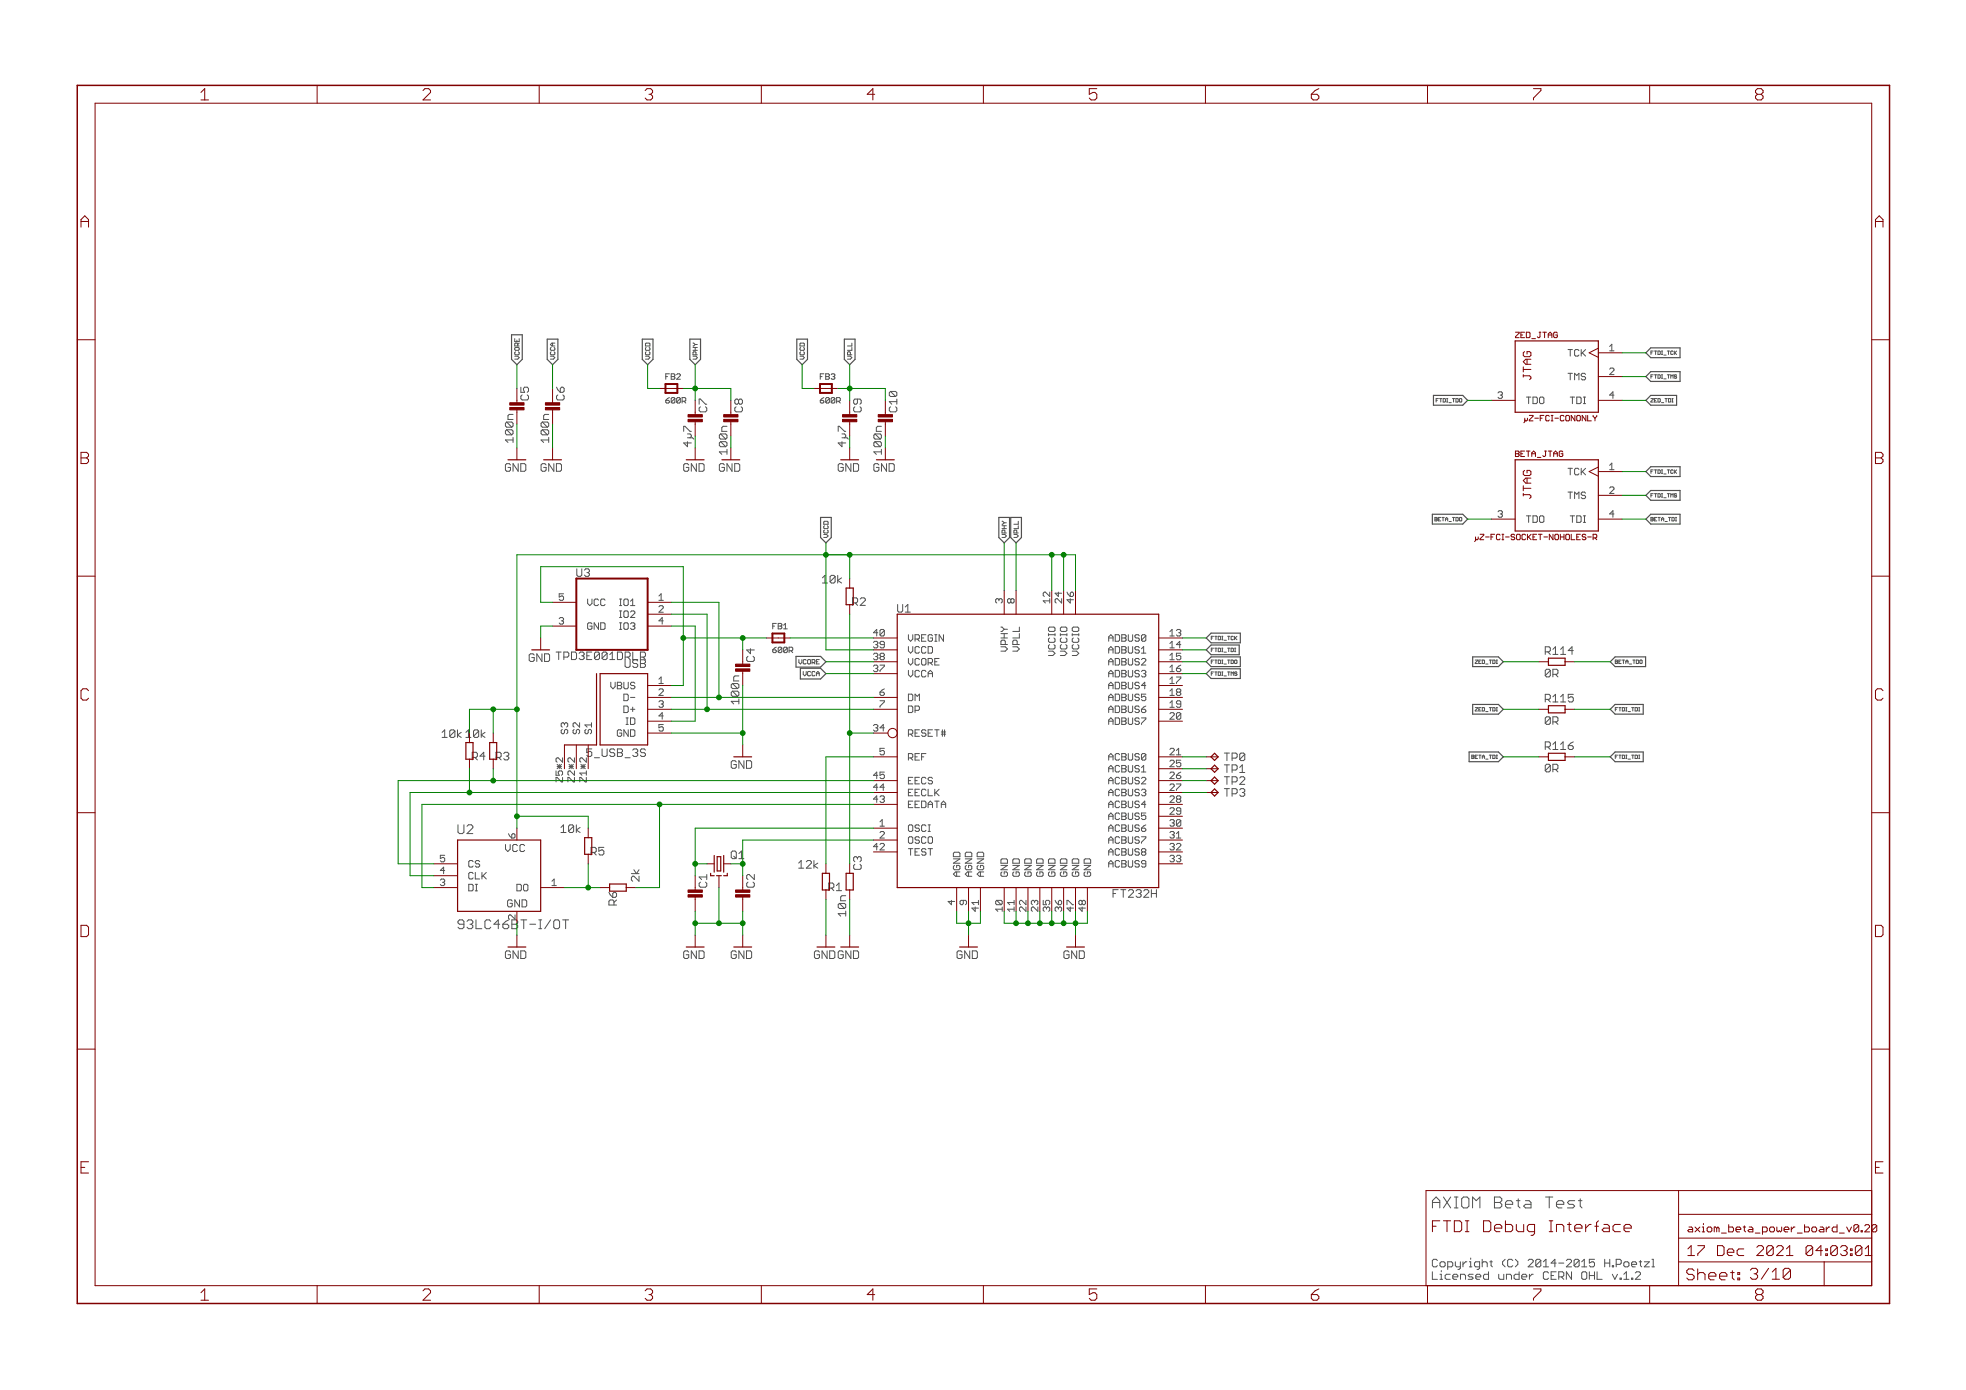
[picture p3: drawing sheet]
<svg xmlns="http://www.w3.org/2000/svg" width="420mm" height="297mm" viewBox="0 0 420 297" stroke-linecap="round" stroke-linejoin="round" font-family="sans-serif">
<g fill="none" stroke="#505050" stroke-width=".21">
<path d="M120.2 196.6h1.3M120.9 196.6v1.9M337.3 256.6h.8M337.7 256.2v1.5l.4 .4M347 272.3l.6-.5v1.6M347 273.4h1.1M348.7 270.5l.3 .2h.5M348.7 269.9l.3-.3h.5l.3 .3v.3h-1.1M348.7 273.1h.3v.3h-.3zM349.5 272l.3-.2h.5l.3 .2v.3l-1.1 1.1h1.1M350.3 269.6h.6M350.6 269.4v1.1l.3 .2"/>
<path d="M351.4 269.6h1.1l-1.1 1.1h1.1M353 270.7h.6M353 269.1h.3v1.6"/>
</g>
<g fill="none" stroke="#505050" stroke-width=".25">
<path d="M109.3 71.5h2.3v5.3l-1.1 1.1-1.2-1.1zM116.9 72.5h2.3v4.3l-1.1 1.1-1.2-1.1zM137.3 72.5h2.3v4.3l-1.2 1.1-1.1-1.1zM147.4 72.5h2.3v4.3l-1.1 1.1-1.2-1.1zM170.3 72.5h2.3v4.3l-1.2 1.1-1.1-1.1zM180.4 72.5h2.3v4.3l-1.1 1.1-1.2-1.1zM352.8 74.3h6.3v2.1h-6.3l-1.1-1zM352.8 79.4h6.3v2.1h-6.3l-1.1-1zM306.3 84.5h6.3l1 1.1-1 1h-6.3zM352.8 84.5h5.5v2.1h-5.5l-1.1-1zM175.4 110.6h2.3v4.3l-1.2 1.1-1.1-1.1zM213.5 110.6h2.3v4.3l-1.2 1.1-1.1-1.1z"/>
<path d="M216 110.6h2.3v4.3l-1.2 1.1-1.1-1.1zM306.1 109.9h6.5l1 1-1 1.1h-6.5zM351.7 100.8l1.1-1.1h6.3v2.1h-6.3zM351.7 105.9l1.1-1.1h6.3v2.1h-6.3zM351.7 110.9l1.1-1h6.3v2.1h-6.3zM258.8 135.3h6.3v2.1h-6.3l-1-1.1zM258.8 137.8h6v2.1h-6l-1-1zM170.1 140.3h5.3l1.1 1.1-1.1 1.2h-5.3zM171 142.8h4.4l1.1 1.2-1.1 1.1h-4.4zM258.8 140.4h6.3v2.1h-6.3l-1-1.1zM258.8 142.9h6.3v2.1h-6.3l-1-1zM314.7 150.5h5.5l1.1 1.1-1.1 1h-5.5z"/>
<path d="M314.7 140.4h5.5l1.1 1-1.1 1.1h-5.5zM344.1 151.6l1.1-1.1h6v2.1h-6zM345.2 140.4h6.5v2.1h-6.5l-1.1-1.1zM314 160.7h6.2l1.1 1-1.1 1.1h-6.2zM344.1 161.7l1.1-1h6v2.1h-6z"/>
</g>
<g fill="none" stroke="#800000" stroke-width=".21">
<path d="M67.8 18.2v3.9M115.2 18.2v3.9M162.7 18.2v3.9M210.2 18.2v3.9M257.6 18.2v3.9M305.1 18.2v3.9M352.6 18.2v3.9M20.3 22.1h379.7v252.6h-379.7zM16.5 72.6h3.8M341.6 74.4l-2 1 2 1M341.6 75.4h5.1M400 72.6h3.8"/>
<path d="M110.5 95.7v2.6M118.1 95.7v2.6M140.9 83h5.1M148.6 95.7v2.6M156.2 95.7v2.6M174 83h5M181.6 95.7v2.6M189.2 95.7v2.6M318.7 85.6h5.1M325.9 89.4v.7l-.2 .2M325.9 89.7l.2 .2M341.6 80.5h5.1"/>
<path d="M341.6 85.6h5.1M341.6 99.8l-2 1 2 1M315.3 114.7v.8l-.2 .2M315.9 114.7v.4l-.2 .2-.4-.2M316.3 114.2h.8M317.1 114.4l-.8 .7v.2h.8M318.7 110.9h5.1M341.6 100.8h5.1M341.6 105.9h5.1M341.6 110.9h5.1M16.5 123.1h3.8M115.5 136.3v2.6"/>
<path d="M118.1 128.7h5.1M118.1 133.8h5.1M138.4 128.7h5.1M138.4 133.8h5.1M138.4 131.3h5.1M163.8 136.3h5.1M181.6 123.6v2.1M181.6 129.2v2.1M186.7 136.3h5M186.7 138.9h5M214.6 126.2v5.1M217.1 126.2v5.1"/>
<path d="M224.8 126.2v5.1M227.3 126.2v5.1M229.8 126.2v5.1M247.6 136.3h5.1M247.6 138.9h5.1M400 123.1h3.8M100.3 156.7v2M105.4 156.7v2M120.6 159.2v5.1M123.2 159.2v5.1M125.7 159.2v5.1M138.4 149h5.1"/>
<path d="M138.4 151.6h5.1M138.4 146.5h5.1M138.4 154.1h5.1M138.4 156.7h5.1M158.7 159.2v2.5M186.7 149h5M186.7 151.6h5M186.7 141.4h5M186.7 144h5M247.6 149h5.1M247.6 151.6h5.1M247.6 141.4h5.1"/>
<path d="M247.6 144h5.1M247.6 146.5h5.1M247.6 154.1h5.1M328.9 151.6h2M328.9 141.4h2M334.5 151.6h2M334.5 141.4h2M16.5 173.7h3.8M100.3 162.2v2.1M105.4 162.2v2.1M110.5 177v2.5M125.7 177v2"/>
<path d="M186.7 177h5M186.7 179.5h5M186.7 161.7h5M186.7 166.8h5M186.7 169.4h5M186.7 171.9h5M247.6 177h5.1M247.6 179.5h5.1M247.6 161.7h5.1M247.6 164.3h5.1M247.6 166.8h5.1M247.6 169.4h5.1"/>
<path d="M247.6 171.9h5.1M247.6 174.4h5.1M257.8 161.7h2.5M257.8 164.3h2.5M257.8 166.8h2.5M257.8 169.4h2.5M328.9 161.7h2M334.5 161.7h2M400 173.7h3.8M92.7 189.7h5.1M92.7 184.6h5.1M92.7 187.1h5.1"/>
<path d="M110.5 194.8v2.5M110.5 199.8v2.6M115.5 189.7h5.1M125.7 182.6v2M128.2 189.7h2.1M133.8 189.7h2.1M148.6 191.7v3.1M148.6 199.8v2.6M151.1 184.6h1.5M153.6 187.1v2.6M154.7 184.6h1.5M158.7 191.7v3.1"/>
<path d="M158.7 199.8v2.6M176.5 184.6v2M176.5 190.2v2M176.5 199.8v2.6M181.6 184.6v2M181.6 190.2v2M181.6 199.8v2.6M186.7 182.1h5M204.4 189.7v5.1M207 189.7v5.1M207 199.8v2.6M209.5 189.7v5.1"/>
<path d="M214.6 189.7v5.1M217.1 189.7v5.1M219.7 189.7v5.1M222.2 189.7v5.1M224.8 189.7v5.1M227.3 189.7v5.1M229.8 189.7v5.1M229.8 199.8v2.6M232.4 189.7v5.1M247.6 182.1h5.1M247.6 184.6h5.1M16.5 224.2h3.8"/>
<path d="M400 224.2h3.8M358.7 254.4v20.3M358.7 259.5h41.3M400 254.4h-95.2v20.3M67.8 274.7v3.9M115.2 274.7v3.9M162.7 274.7v3.9M210.2 274.7v3.9M257.6 274.7v3.9M305.1 274.7v3.9M345.1 261.7h1.2M345.1 263.2h1.2"/>
<path d="M347.1 262.4h1.5v-.4l-.4-.3h-.7l-.4 .3v.8l.4 .4h.7M352.6 274.7v3.9M358.7 269.7h41.3M358.7 264.6h41.3M389.8 269.7v5M396.9 266.2h.7l.3 .4M397.9 266.6v1.3l-.3 .4h-.7M397.9 266.6l-1.4 1.3M398.6 268.3h1.4M398.6 266.9l.7-.7v2.1M398.8 261.7h.5l.2 .3v.2l-1 1h1M401.1 262v1l-.3 .2h-.5l-.3-.2"/>
<path d="M401.1 262l-.3-.3h-.5l-.3 .3v1M401.1 262l-1.1 1"/>
<circle cx="190.8" cy="156.7" r=".99"/>
</g>
<g fill="none" stroke="#800000" stroke-width=".25">
<path d="M323.8 72.9h17.8v15.2h-17.8zM323.8 98.3h17.8v15.2h-17.8zM181.6 129.2h-.8v-3.5h1.6v3.5M191.7 131.3h55.9v58.4h-55.9zM127.5 144v15.2h-6.9M128.2 144h10.2v15.2h-10.2zM330.9 140.7v1.5h3.6v-1.5M330.9 150.8v1.5h3.6v-1.5M97.8 179.5h17.7v15.3h-17.7zM100.3 162.2h-.7v-3.5h1.5v3.5M105.4 162.2h-.8v-3.5h1.6v3.5M259.6 163.5l.7 .8-.7 .7-.8-.7z"/>
<path d="M259.6 166.1l.7 .7-.7 .8-.8-.8zM259.6 168.6l.7 .8-.7 .7-.8-.7zM259.6 161l.7 .7-.7 .8-.8-.8zM330.9 161v1.5h3.6v-1.5M125.7 182.6h-.8v-3.6h1.6v3.6M130.3 189.7v-.8h3.5v1.5h-3.5M151.9 187.1h.7M152.6 182.8v3.6M153.1 187.1h1.1M153.3 183.1h.7v3h-.7zM154.7 182.8v3.6M155.4 186.6v.5h-.7"/>
<path d="M176.5 190.2h-.8v-3.6h1.6v3.6M180.8 186.6h1.6v3.6h-1.6z"/>
</g>
<g fill="#800000" stroke="#800000" stroke-width=".21">
<path d="M147 191.2h3.1v.5h-3.1z"/>
<path d="M147 190.2h3.1v.5h-3.1z"/>
<path d="M157.2 191.2h3.1v.5h-3.1z"/>
<path d="M157.2 190.2h3.1v.5h-3.1z"/>
<path d="M157.2 142.9h3.1v.5h-3.1z"/>
<path d="M157.2 141.9h3.1v.5h-3.1z"/>
<path d="M116.6 87.1h3v.5h-3z"/>
<path d="M116.6 86.1h3v.5h-3z"/>
<path d="M108.9 87.1h3.1v.5h-3.1z"/>
<path d="M108.9 86.1h3.1v.5h-3.1z"/>
<path d="M154.7 89.6h3v.5h-3z"/>
<path d="M154.7 88.6h3v.5h-3z"/>
<path d="M147 89.6h3.1v.5h-3.1z"/>
<path d="M147 88.6h3.1v.5h-3.1z"/>
<path d="M187.7 89.6h3v.5h-3z"/>
<path d="M187.7 88.6h3v.5h-3z"/>
<path d="M180.1 89.6h3v.5h-3z"/>
<path d="M180.1 88.6h3v.5h-3z"/>
</g>
<path d="M142.2 82.1h2.6v1.9h-2.6zM175.2 82.1h2.6v1.9h-2.6zM123.2 123.6h15.2v15.3h-15.2zM165.1 135.4h2.5v1.9h-2.5z" fill="none" stroke="#800000" stroke-width=".42"/>
<path d="M16.5 18.2h387.3v260.4h-387.3z" fill="none" stroke="#800000" stroke-width=".32"/>
<g fill="none" stroke="#008000" stroke-width=".21">
<path d="M110.5 77.9v5.1M118.1 77.9v5.1M138.4 77.9v5.1h2.5M148.6 77.9v7.7M171.4 77.9v5.1h2.6M181.6 77.9v7.7M346.7 75.4h5M110.5 90.6v5.1M118.1 90.6v5.1M146 83h10.2v2.6M179 83h10.2M313.6 85.6h5.1"/>
<path d="M346.7 85.6h5M346.7 80.5h5M176.5 116v22.9h10.2M181.6 118.6v5M214.6 116v10.2M217.1 116v10.2M224.8 118.6v7.6M227.3 118.6v7.6M313.6 110.9h5.1M346.7 100.8h5M346.7 105.9h5M346.7 110.9h5"/>
<path d="M118.1 133.8h-2.6v2.5M118.1 128.7h-2.6v-7.6h30.5v25.4h-2.5M143.5 133.8h5.1v20.3h-5.1M143.5 128.7h10.1v20.3M143.5 131.3h7.6v20.3M146 136.3h17.8M158.7 136.3v2.6M168.9 136.3h17.8M181.6 131.3v53.3M229.8 126.2v-7.6h-119.3v58.4M252.7 136.3h5.1M252.7 138.9h5.1"/>
<path d="M105.4 151.6v5.1M110.5 151.6h-10.2v5.1M143.5 156.7h15.2M143.5 151.6h43.2M143.5 149h43.2M158.7 146.5v12.7M176.5 141.4h10.2M176.5 144h10.2M181.6 156.7h5.1M252.7 141.4h5.1M252.7 144h5.1M321.3 151.6h7.6"/>
<path d="M321.3 141.4h7.6M336.5 151.6h7.6M336.5 141.4h7.6M100.3 164.3v5.1M105.4 164.3v2.5M110.5 174.4h15.2v2.6M140.9 171.9v17.8h-5M186.7 171.9h-96.5v17.8h2.5M186.7 169.4h-99.1v17.7h5.1M186.7 166.8h-101.6v17.8h7.6M186.7 177h-38.1v10.1M186.7 179.5h-28v7.6"/>
<path d="M186.7 161.7h-10.2v22.9M252.7 169.4h5.1M252.7 166.8h5.1M252.7 161.7h5.1M252.7 164.3h5.1M321.3 161.7h7.6M336.5 161.7h7.6M120.6 189.7h7.6M125.7 184.6v5.1M148.6 184.6h2.5M148.6 194.8v5M148.6 197.3h10.1"/>
<path d="M153.6 189.7v7.6M158.7 194.8v5M176.5 192.2v7.6M181.6 192.2v7.6M204.4 194.8v2.5h5.1v-2.5M207 194.8v5M214.6 194.8v2.5h17.8v-2.5M217.1 194.8v2.5M219.7 194.8v2.5M222.2 194.8v2.5M224.8 194.8v2.5M227.3 194.8v2.5"/>
<path d="M229.8 194.8v5"/>
</g>
<g fill="#008000" stroke="#008000" stroke-width=".21">
<circle cx="140.9" cy="171.9" r=".51"/>
<circle cx="100.3" cy="169.4" r=".51"/>
<circle cx="105.4" cy="166.8" r=".51"/>
<circle cx="125.7" cy="189.7" r=".51"/>
<circle cx="148.6" cy="184.6" r=".51"/>
<circle cx="158.7" cy="184.6" r=".51"/>
<circle cx="148.6" cy="197.3" r=".51"/>
<circle cx="153.6" cy="197.3" r=".51"/>
<circle cx="158.7" cy="197.3" r=".51"/>
<circle cx="217.1" cy="197.3" r=".51"/>
<circle cx="219.7" cy="197.3" r=".51"/>
<circle cx="222.2" cy="197.3" r=".51"/>
<circle cx="224.8" cy="197.3" r=".51"/>
<circle cx="227.3" cy="197.3" r=".51"/>
<circle cx="229.8" cy="197.3" r=".51"/>
<circle cx="158.7" cy="156.7" r=".51"/>
<circle cx="207" cy="197.3" r=".51"/>
<circle cx="181.6" cy="156.7" r=".51"/>
<circle cx="146" cy="136.3" r=".51"/>
<circle cx="158.7" cy="136.3" r=".51"/>
<circle cx="153.6" cy="149" r=".51"/>
<circle cx="151.1" cy="151.6" r=".51"/>
<circle cx="181.6" cy="83" r=".51"/>
<circle cx="148.6" cy="83" r=".51"/>
<circle cx="227.3" cy="118.6" r=".51"/>
<circle cx="224.8" cy="118.6" r=".51"/>
<circle cx="176.5" cy="118.6" r=".51"/>
<circle cx="181.6" cy="118.6" r=".51"/>
<circle cx="105.4" cy="151.6" r=".51"/>
<circle cx="110.5" cy="174.4" r=".51"/>
<circle cx="110.5" cy="151.6" r=".51"/>
</g>
<g font-size="3.7" fill="#800000">
<text x="42.9" y="21.4">1</text>
<text x="90.3" y="21.4">2</text>
<text x="137.8" y="21.4">3</text>
<text x="185.3" y="21.4">4</text>
<text x="232.7" y="21.4">5</text>
<text x="280.2" y="21.4">6</text>
<text x="327.6" y="21.4">7</text>
<text x="375.1" y="21.4">8</text>
<text x="17.2" y="48.6">A</text>
<text x="400.7" y="48.6">A</text>
<text x="17.2" y="99.2">B</text>
<text x="400.7" y="99.2">B</text>
<text x="17.1" y="149.7">C</text>
<text x="400.6" y="149.7">C</text>
<text x="17" y="200.2">D</text>
<text x="400.5" y="200.2">D</text>
<text x="17.3" y="250.8">E</text>
<text x="400.7" y="250.8">E</text>
<text x="42.9" y="277.9">1</text>
<text x="90.3" y="277.9">2</text>
<text x="137.8" y="277.9">3</text>
<text x="185.3" y="277.9">4</text>
<text x="232.7" y="277.9">5</text>
<text x="280.2" y="277.9">6</text>
<text x="327.6" y="277.9">7</text>
<text x="375.1" y="277.9">8</text>
</g>
<text font-size="3.6" fill="#505050" x="306" y="258.2">AXIOM Beta Test</text>
<g font-size="3.6" fill="#800000">
<text x="306" y="263.3">FTDI Debug Interface</text>
<text x="360.4" y="273.6">Sheet: 3/10</text>
</g>
<g font-size="3.2" fill="#800000">
<text x="360.6" y="268.4">17 Dec 2021</text>
<text x="382.3" y="268.4">04:03:02</text>
</g>
<g font-size="2.9" fill="#505050">
<text x="97.8" y="178.2">U2</text>
<text x="97.8" y="198.6">93LC46B</text>
</g>
<text font-size="2.9" fill="#008000" x="110.9" y="198.6">T-I/OT</text>
<g font-size="2.5" fill="#800000">
<text x="327.2" y="80.9" transform="rotate(-90 327.2 80.9)">JTAG</text>
<text x="113" y="85.5" transform="rotate(-90 113 85.5)">C5</text>
<text x="120.6" y="85.5" transform="rotate(-90 120.6 85.5)">C6</text>
<text x="151.1" y="88.1" transform="rotate(-90 151.1 88.1)">C7</text>
<text x="158.7" y="88.1" transform="rotate(-90 158.7 88.1)">C8</text>
<text x="184.1" y="88.1" transform="rotate(-90 184.1 88.1)">C9</text>
<text x="109.7" y="94.4" transform="rotate(-90 109.7 94.4)">100n</text>
<text x="117.3" y="94.4" transform="rotate(-90 117.3 94.4)">100n</text>
<text x="107.9" y="100.8">GND</text>
<text x="115.6" y="100.8">GND</text>
<text x="146" y="100.8">GND</text>
<text x="153.7" y="100.8">GND</text>
<text x="179.1" y="100.8">GND</text>
<text x="186.7" y="100.8">GND</text>
<text x="327.2" y="106.3" transform="rotate(-90 327.2 106.3)">JTAG</text>
<text x="182.1" y="129.5">R2</text>
<text x="113" y="141.4">GNDTPD3E001DRLR</text>
<text x="161.3" y="141.4" transform="rotate(-90 161.3 141.4)">C4</text>
<text x="330.2" y="139.9">R114</text>
<text x="158" y="148.7" transform="rotate(-90 158 148.7)">00n</text>
<text x="330.2" y="150.1">R115</text>
<text x="330.2" y="160.2">R116</text>
<text x="100.8" y="162.5">R4</text>
<text x="105.9" y="162.5">R3</text>
<text x="156.2" y="164.3">GND</text>
<text x="126.2" y="182.8">R5</text>
<text x="151.1" y="189.7" transform="rotate(-90 151.1 189.7)">C1</text>
<text x="161.3" y="189.7" transform="rotate(-90 161.3 189.7)">C2</text>
<text x="177" y="190.4">R1</text>
<text x="131.8" y="193.5" transform="rotate(-90 131.8 193.5)">R6</text>
<text x="107.9" y="204.9">GND</text>
<text x="146" y="204.9">GND</text>
<text x="156.2" y="204.9">GND</text>
<text x="174" y="204.9">GNDGND</text>
<text x="204.4" y="204.9">GND</text>
<text x="227.3" y="204.9">GND</text>
</g>
<g font-size="2.5" fill="#008000">
<text x="191.7" y="88.1" transform="rotate(-90 191.7 88.1)">C10</text>
<text x="147.8" y="95.4" transform="rotate(-90 147.8 95.4)">4µ7</text>
<text x="180.8" y="95.4" transform="rotate(-90 180.8 95.4)">4µ7</text>
<text x="155.4" y="97" transform="rotate(-90 155.4 97)">100n</text>
<text x="188.4" y="97" transform="rotate(-90 188.4 97)">100n</text>
<text x="156.2" y="183.6">Q1</text>
</g>
<g font-size="2.5" fill="#505050">
<text x="123.2" y="123.3">U3</text>
<text x="175.7" y="124.7">10k</text>
<text x="191.7" y="130.9">U1</text>
<text x="133.3" y="142.7">USB</text>
<text x="330.2" y="144.7">0R</text>
<text x="158" y="150.3" transform="rotate(-90 158 150.3)">1</text>
<text x="330.2" y="154.9">0R</text>
<text x="94.4" y="157.7">10k 10k</text>
<text x="126" y="161.7">5_USB_3S</text>
<text x="261.6" y="165.2">TP1</text>
<text x="261.6" y="167.7">TP2</text>
<text x="261.6" y="162.6">TP0</text>
<text x="330.2" y="165">0R</text>
<text x="261.6" y="170.2">TP3</text>
<text x="119.8" y="178">10k</text>
<text x="170.6" y="185.6">12k</text>
<text x="184.1" y="185.9" transform="rotate(-90 184.1 185.9)">C3</text>
<text x="136.6" y="188.4" transform="rotate(-90 136.6 188.4)">2k</text>
<text x="238" y="191.8">FT232H</text>
<text x="180.8" y="195.7" transform="rotate(-90 180.8 195.7)">10n</text>
<text x="306" y="270.8">Copyright (C) 2014-2015 H.Poetzl</text>
<text x="306" y="273.5">Licensed under CERN OHL v.1.2</text>
</g>
<g font-size="2.3" fill="#505050">
<text x="107.9" y="182.1">VCC</text>
<text x="107.6" y="193.9">GND</text>
</g>
<text font-size="2.3" fill="#800000" x="360.6" y="263.3">axiom_beta_power_board_v0.20</text>
<g font-size="2.1" fill="#505050">
<text x="335" y="76.2">TCK</text>
<text x="343.9" y="75">1</text>
<text x="334.7" y="81.2">TMS</text>
<text x="343.9" y="80.1">2</text>
<text x="320.1" y="85.2">3</text>
<text x="326.2" y="86.3">TDO</text>
<text x="335.7" y="86.3">TDI</text>
<text x="343.9" y="85.2">4</text>
<text x="335" y="101.5">TCK</text>
<text x="343.9" y="100.4">1</text>
<text x="334.7" y="106.6">TMS</text>
<text x="343.9" y="105.5">2</text>
<text x="320.1" y="110.6">3</text>
<text x="326.2" y="111.7">TDO</text>
<text x="335.7" y="111.7">TDI</text>
<text x="343.9" y="110.6">4</text>
<text x="119.5" y="128.4">5</text>
<text x="125.5" y="129.5">VCC</text>
<text x="132.4" y="129.5">IO1</text>
<text x="140.8" y="128.4">1</text>
<text x="140.8" y="130.9">2</text>
<text x="214.3" y="128.9" transform="rotate(-90 214.3 128.9)">3</text>
<text x="216.8" y="128.9" transform="rotate(-90 216.8 128.9)">8</text>
<text x="224.4" y="128.9" transform="rotate(-90 224.4 128.9)">12</text>
<text x="226.9" y="128.9" transform="rotate(-90 226.9 128.9)">24</text>
<text x="229.5" y="128.9" transform="rotate(-90 229.5 128.9)">46</text>
<text x="119.5" y="133.4">3</text>
<text x="125.5" y="134.6">GND</text>
<text x="132.4" y="132">IO2</text>
<text x="132.4" y="134.6">IO3</text>
<text x="140.8" y="133.4">4</text>
<text x="186.7" y="136">40</text>
<text x="194.1" y="137.1">VREGIN</text>
<text x="236.4" y="137.1">ADBUS0</text>
<text x="250" y="136">13</text>
<text x="186.7" y="143.6">37</text>
<text x="186.7" y="141.1">38</text>
<text x="186.7" y="138.5">39</text>
<text x="194.1" y="142.2">VCORE</text>
<text x="194.1" y="139.6">VCCD</text>
<text x="215.4" y="139.3" transform="rotate(-90 215.4 139.3)">VPHY</text>
<text x="217.9" y="138.7" transform="rotate(-90 217.9 138.7)">VPLL</text>
<text x="225.5" y="140.4" transform="rotate(-90 225.5 140.4)">VCCIO</text>
<text x="228.1" y="140.4" transform="rotate(-90 228.1 140.4)">VCCIO</text>
<text x="230.6" y="140.4" transform="rotate(-90 230.6 140.4)">VCCIO</text>
<text x="236.4" y="139.6">ADBUS1</text>
<text x="236.4" y="142.2">ADBUS2</text>
<text x="250" y="138.5">14</text>
<text x="250" y="141.1">15</text>
<text x="250" y="143.6">16</text>
<text x="130.2" y="147.3">VBUS</text>
<text x="133.7" y="149.8">D-</text>
<text x="140.8" y="148.7">2</text>
<text x="140.8" y="146.1">1</text>
<text x="188.1" y="148.7">6</text>
<text x="194.1" y="149.8">DM</text>
<text x="194.1" y="144.7">VCCA</text>
<text x="236.4" y="144.7">ADBUS3</text>
<text x="236.4" y="147.3">ADBUS4</text>
<text x="236.4" y="149.8">ADBUS5</text>
<text x="250" y="146.1">17</text>
<text x="250" y="148.7">18</text>
<text x="132.6" y="152.3">D+</text>
<text x="133.8" y="154.9">ID</text>
<text x="140.8" y="153.8">4</text>
<text x="140.8" y="151.2">3</text>
<text x="188.1" y="151.2">7</text>
<text x="194.1" y="152.3">DP</text>
<text x="236.4" y="152.3">ADBUS6</text>
<text x="236.4" y="154.9">ADBUS7</text>
<text x="250" y="151.2">19</text>
<text x="250" y="153.8">20</text>
<text x="121.4" y="156.9" transform="rotate(-90 121.4 156.9)">S3</text>
<text x="123.9" y="156.9" transform="rotate(-90 123.9 156.9)">S2</text>
<text x="126.5" y="156.9" transform="rotate(-90 126.5 156.9)">S1</text>
<text x="131.2" y="157.4">GND</text>
<text x="140.8" y="156.3">5</text>
<text x="188.1" y="161.4">5</text>
<text x="194.1" y="157.4">RESET#</text>
<text x="250" y="161.4">21</text>
<text x="120.3" y="166.8" transform="rotate(-90 120.3 166.8)">Z5*2</text>
<text x="122.8" y="166.8" transform="rotate(-90 122.8 166.8)">Z2*2</text>
<text x="125.4" y="166.8" transform="rotate(-90 125.4 166.8)">Z1*2</text>
<text x="186.7" y="166.5">45</text>
<text x="194.1" y="162.5">REF</text>
<text x="194.1" y="167.6">EECS</text>
<text x="236.6" y="162.5">ACBUS0</text>
<text x="236.6" y="165">ACBUS1</text>
<text x="236.6" y="167.6">ACBUS2</text>
<text x="250" y="163.9">25</text>
<text x="250" y="166.5">26</text>
<text x="186.7" y="171.5">43</text>
<text x="186.7" y="169">44</text>
<text x="194.1" y="172.7">EEDATA</text>
<text x="194.1" y="170.1">EECLK</text>
<text x="236.6" y="170.1">ACBUS3</text>
<text x="236.6" y="172.7">ACBUS4</text>
<text x="250" y="169">27</text>
<text x="250" y="171.5">28</text>
<text x="110.1" y="179.2" transform="rotate(-90 110.1 179.2)">6</text>
<text x="188.1" y="176.6">1</text>
<text x="188.1" y="179.2">2</text>
<text x="194.1" y="177.7">OSCI</text>
<text x="236.6" y="175.2">ACBUS5</text>
<text x="236.6" y="177.7">ACBUS6</text>
<text x="250" y="174.1">29</text>
<text x="250" y="176.6">30</text>
<text x="250" y="179.2">31</text>
<text x="94.1" y="184.2">5</text>
<text x="100.1" y="185.4">CS</text>
<text x="186.7" y="181.7">42</text>
<text x="194.1" y="180.3">OSCO</text>
<text x="194.1" y="182.8">TEST</text>
<text x="236.6" y="180.3">ACBUS7</text>
<text x="236.6" y="182.8">ACBUS8</text>
<text x="236.6" y="185.4">ACBUS9</text>
<text x="250" y="181.7">32</text>
<text x="250" y="184.2">33</text>
<text x="94.1" y="189.3">3</text>
<text x="94.1" y="186.8">4</text>
<text x="100.1" y="190.4">DI</text>
<text x="100.1" y="187.9">CLK</text>
<text x="109.9" y="190.4">DO</text>
<text x="117.9" y="189.3">1</text>
<text x="205.2" y="187.3" transform="rotate(-90 205.2 187.3)">AGND</text>
<text x="207.7" y="187.3" transform="rotate(-90 207.7 187.3)">AGND</text>
<text x="210.3" y="187.3" transform="rotate(-90 210.3 187.3)">AGND</text>
<text x="215.4" y="187.3" transform="rotate(-90 215.4 187.3)">GND</text>
<text x="217.9" y="187.3" transform="rotate(-90 217.9 187.3)">GND</text>
<text x="220.4" y="187.3" transform="rotate(-90 220.4 187.3)">GND</text>
<text x="223" y="187.3" transform="rotate(-90 223 187.3)">GND</text>
<text x="225.5" y="187.3" transform="rotate(-90 225.5 187.3)">GND</text>
<text x="228.1" y="187.3" transform="rotate(-90 228.1 187.3)">GND</text>
<text x="230.6" y="187.3" transform="rotate(-90 230.6 187.3)">GND</text>
<text x="233.1" y="187.3" transform="rotate(-90 233.1 187.3)">GND</text>
<text x="110.1" y="196.5" transform="rotate(-90 110.1 196.5)">2</text>
<text x="204.1" y="193.4" transform="rotate(-90 204.1 193.4)">4</text>
<text x="206.6" y="193.4" transform="rotate(-90 206.6 193.4)">9</text>
<text x="209.2" y="194.7" transform="rotate(-90 209.2 194.7)">41</text>
<text x="214.3" y="194.7" transform="rotate(-90 214.3 194.7)">10</text>
<text x="216.8" y="194.7" transform="rotate(-90 216.8 194.7)">11</text>
<text x="219.3" y="194.7" transform="rotate(-90 219.3 194.7)">22</text>
<text x="221.9" y="194.7" transform="rotate(-90 221.9 194.7)">23</text>
<text x="224.4" y="194.7" transform="rotate(-90 224.4 194.7)">35</text>
<text x="226.9" y="194.7" transform="rotate(-90 226.9 194.7)">36</text>
<text x="229.5" y="194.7" transform="rotate(-90 229.5 194.7)">47</text>
<text x="232" y="194.7" transform="rotate(-90 232 194.7)">48</text>
</g>
<text font-size="2.1" fill="#800000" x="186.7" y="156.3">34</text>
<g font-size="1.8" fill="#800000">
<text x="323.8" y="72.2">ZED_JTAG</text>
<text x="326.4" y="90">µZ-FCI-CONONLY</text>
<text x="323.8" y="97.6">BETA_JTAG</text>
<text x="316.8" y="115.4">µZ-FCI-SOCKET-NOHOLES-R</text>
</g>
<g font-size="1.8" fill="#505050">
<text x="142.2" y="81.1">FB2</text>
<text x="175.2" y="81.1">FB3</text>
<text x="142.2" y="86.2">600R</text>
<text x="175.2" y="86.2">600R</text>
<text x="165.1" y="134.4">FB1</text>
<text x="165.1" y="139.5">600R</text>
</g>
<g font-size="1.4" fill="#505050">
<text x="111" y="76.8" transform="rotate(-90 111 76.8)">VCORE</text>
<text x="118.6" y="76.8" transform="rotate(-90 118.6 76.8)">VCCA</text>
<text x="138.9" y="76.8" transform="rotate(-90 138.9 76.8)">VCCD</text>
<text x="149.1" y="76.8" transform="rotate(-90 149.1 76.8)">VPHY</text>
<text x="171.9" y="76.8" transform="rotate(-90 171.9 76.8)">VCCD</text>
<text x="182.1" y="76.8" transform="rotate(-90 182.1 76.8)">VPLL</text>
<text x="177" y="114.9" transform="rotate(-90 177 114.9)">VCCD</text>
<text x="215.1" y="114.9" transform="rotate(-90 215.1 114.9)">VPHY</text>
<text x="217.7" y="114.9" transform="rotate(-90 217.7 114.9)">VPLL</text>
<text x="170.4" y="141.9">VCORE</text>
<text x="171.4" y="144.5">VCCA</text>
</g>
<g font-size="1.1" fill="#505050">
<text x="352.8" y="75.8">FTDI_TCK</text>
<text x="352.8" y="80.9">FTDI_TMS</text>
<text x="307" y="85.9">FTDI_TDO</text>
<text x="352.8" y="86">ZED_TDI</text>
<text x="352.8" y="101.2">FTDI_TCK</text>
<text x="352.8" y="106.3">FTDI_TMS</text>
<text x="306.6" y="111.3">BETA_TDO</text>
<text x="352.8" y="111.3">BETA_TDI</text>
<text x="258.8" y="136.7">FTDI_TCK</text>
<text x="258.8" y="139.3">FTDI_TDI</text>
<text x="258.8" y="141.8">FTDI_TDO</text>
<text x="315.3" y="141.8">ZED_TDI</text>
<text x="345.2" y="141.8">BETA_TDO</text>
<text x="258.8" y="144.4">FTDI_TMS</text>
<text x="315.3" y="152">ZED_TDI</text>
<text x="345.2" y="152">FTDI_TDI</text>
<text x="314.8" y="162.1">BETA_TDI</text>
<text x="345.2" y="162.1">FTDI_TDI</text>
</g>
</svg>
